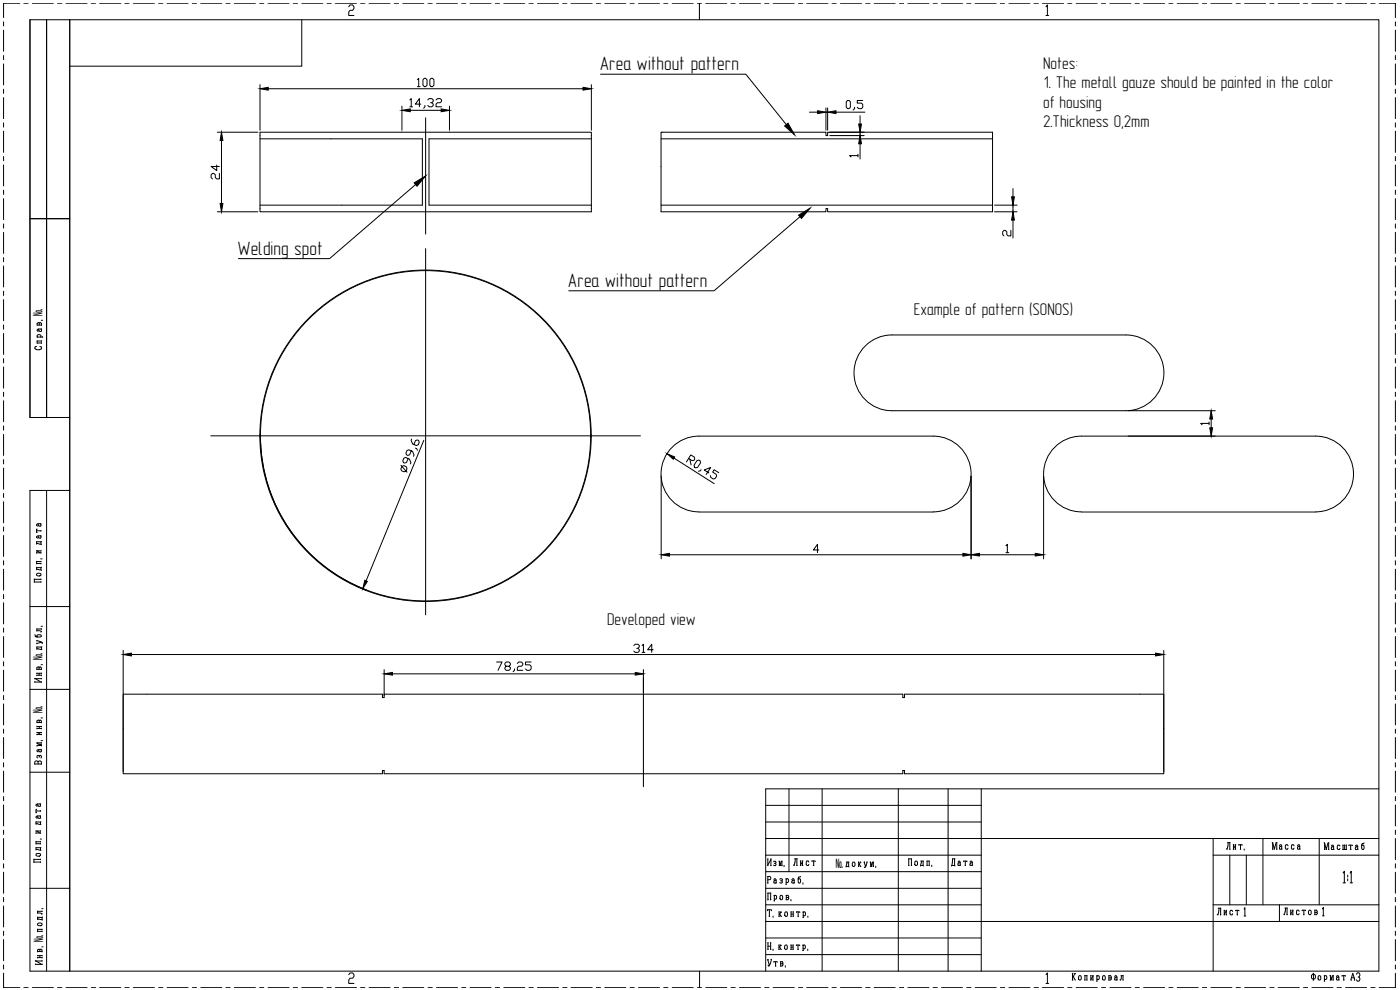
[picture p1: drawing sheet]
<svg xmlns="http://www.w3.org/2000/svg" width="420mm" height="297mm" viewBox="0 0 420 297" stroke-linecap="round" stroke-linejoin="round" font-family="sans-serif">
<!-- layer: 0 -->
<g fill="none" stroke="#000" stroke-width=".3">
<path d="M14 5.9v119.4M20.9 5.9h392.9v285.5h-404.8v-144.2h11.9M20.9 5.9v285.5M20.9 5.9h-11.9v119.4h11.9M90.6 5.9v14h-69.7M104.7 2l.3-.5h.8l.4 .5v.5l-.4 .6h-.8l-.3 .5v1.1h1.5M313.9 2l.4-.5v3.2M313.9 4.7h.8M65.2 39.7h12.2M78 39.7h99.5v23.8h-99.5zM78 25.4v13.7M80.5 26.6h94.5"/>
<path d="M120.6 31.8v7.3M123 30l.4-.4v2.4M123 32h.8M123.1 33.1h9.3M125.3 23.9l.4-.4v2.5M125.3 26h.8M126.3 31.2h-1.7l1.3-1.6v2.4M126.9 23.9l.5-.4h.3l.5 .4v1.7l-.5 .4h-.3l-.5-.4zM127.5 31.6v.4l-.4 .5M127.7 35.3v34.9M128.4 30l.4-.4h.8l.4 .4v.4l-.4 .4h-.4M129.4 23.5h.4l.4 .4v1.7l-.4 .4h-.4l-.4-.4v-1.7z"/>
<path d="M129.6 30.8l.4 .4v.4l-.4 .4h-.8l-.4-.4M130.9 30l.4-.4h.8l.4 .4v.4l-.4 .4h-.8l-.4 .4v.8h1.6M134.9 31.8v7.3M177.5 25.4v13.7M180.2 22.3h43.6l12.2 15.1M198.4 39.7h49.5v1h.5v-1h49.5v23.8h-49.5v-.9h-.5v.9h-49.5zM242.9 33.7h2.5M247.9 32.4v6.7M247.9 33.7h.5M248.4 32.4v6.7M249 39.7h10.3M250.9 33.7h8.7"/>
<path d="M254 30.5l.4-.4h.4l.4 .4v1.7l-.4 .4h-.4l-.4-.4zM256.5 32.2v.4l-.5 .4M258.1 34.7v2.5M258.1 39.7v1M258.9 30.1h-1.6v.8h1.2l.4 .5v.8l-.4 .4h-.8l-.4-.4M65 49.5v1.7l-1.7-1.2h2.5M65.8 52v1.7h-.8l-.4-.4v-.8l-.4-.5h-.4l-.5 .5v.8l.5 .4M66.5 42.2v18.8M78 41.7h48.8v19.9h-48.8M124.7 55.4l-25.8 22.2h-27.3M177.5 41.7h-48.8v19.9h48.8M198.4 41.7h99.5"/>
<path d="M249 40.7h10.3M257.5 46.7h-2.5l.4 .4M257.5 46.3v.8M258.1 43.1v4.6M304 56.6v2.5M9 65.6h11.9M65.2 63.5h12.2M127.7 74.6v109.9M198.4 61.6h99.5M240.1 65l-25.8 22.2h-43.6M298.5 63.5h6.7M298.5 61.6h6.7"/>
<path d="M303.4 69.1v1.7h-.8l-.5-.4v-.8l-.4-.5h-.4l-.4 .5v.8l.4 .4M304 61.6v1.9M304 66v5.4M11.1 97.5h1.4M11.6 98.7v.4l.4 .3 .5-.1-.2-.6h-.9l-.3 .2 .3 .5M11.8 96.9l.7 .1v.6M11.8 97.5v-.6l-.4-.1-.3 .2v.6M12.4 96.1h.4M12.5 98.6l-.2 .1M11 103.9l-.5 .2a.67 .67 0 0 0 .6 .8h.7a.67 .67 0 0 0 .7-.8l-.5-.2M11.1 102.3h1.4M11.1 102.9h1.4"/>
<path d="M11.1 102.2v.8M11.3 101.1l-.2-.5 .3-.2 .9 .2-.2 .5M12.5 102.2v.2M12.5 102.8v.2M12.8 101.1l-1.7 .1M12.8 101v.2M259.6 103.8a11.3 11.3 0 0 1 8.1-3.3h70.2a11.4 11.4 0 0 1 11.4 11.4 11.4 11.4 0 0 1-11.3 11.3h-70.3a11.4 11.4 0 0 1-10.5-7 11.4 11.4 0 0 1 2.4-12.4zM63.3 130.8h128.9M78 131a49.7 49.7 0 0 0 49.7 49.5 49.7 49.7 0 0 0 49.7-49.5M78 131a49.7 49.7 0 0 1 49.7-50 49.7 49.7 0 0 1 49.7 50M78 131h.2M78 130.5h.2"/>
<path d="M78.2 131a49.6 49.6 0 0 0 49.5 49.3 49.6 49.6 0 0 0 49.6-49.3M78.2 131a49.6 49.6 0 0 1 49.5-49.8 49.6 49.6 0 0 1 49.6 49.8M78.2 131.1a49.6 49.6 0 0 0 31.8 45.9M120.3 139.6l1.8 2.1M120.6 140l.6-.3 .7 .3 .2 .6-.3 .8-.5 .2-.8-.3-.2-.6zM122.5 137.6l-.5 1.1-.5 .2-.4-.1-.2-.5 .3-.8 .5-.3 1.2 .6 .4 1-.1 .4M123.4 135.3l-.4 1.1-.6 .3-.4-.2-.2-.5 .3-.8 .6-.2 1.1 .4 .5 1.1-.2 .4M123.5 131.7l-.1 .4 .4 1.1 1.2 .5 .5-.3 .3-.7-.2-.5-.4-.2-.5 .2-.5 1.2M124.7 134.5l.4 .1 .2 .5M127.2 132.1l-17.3 42.2M177.3 131h.2M177.3 130.5h.2"/>
<path d="M202.3 137.5l12 7.6M206.6 137.5l1.1 .7 .6-.1 .2-.4-.1-.5-1.1-.7-1.3 2.1M207 137.8l.4 1.7M209.2 138.2l.6-.2 .3 .3 .1 .6-.8 1.4-.6 .1-.4-.2-.1-.6zM338.6 123.2h26.1M362.9 127h-2.5l.4 .5M362.9 126.6v.9M363.5 125.7v2.7M394.8 130.9a11.4 11.4 0 0 1 11.4 11.3 11.4 11.4 0 0 1-11.4 11.4M394.9 130.9h-70.3a11.4 11.4 0 0 0-11.4 11.3 11.4 11.4 0 0 0 11.4 11.4M11 159.3h1.3M11.1 158.8h-.1v1h.1"/>
<path d="M11.5 157.1l.2 .7h.6l-.2-.7h-.8l-.3 .3v.2l.3 .3M12.3 159.2v.2M12.3 157.1h-.2M14 147.2v144.2M198.4 142.9v24.8M209.8 153.6a11.4 11.4 0 0 1-11.4-11.4 11.4 11.4 0 0 1 11.4-11.3h70.3a11.4 11.4 0 0 1 11.3 11.3 11.4 11.4 0 0 1-11.3 11.4M209.8 153.6h70.3M210.4 140.9l-.2 .4-.6 .1M212.7 141.9l-1.4-.9 2-.7-1.4 2.1M215.7 141.8l-1.4-.9-.4 .7 1 .7 .2 .6-.5 .7-.5 .1-.8-.4-.1-.6M291.4 142.9v24.8M313.2 142.9v24.8"/>
<path d="M324.6 153.6h70.3M10.3 173.8h2M10.3 174.6h2M10.3 173.7v1M11 172.2l1-.2 .3 .2v.4l-1 .2-.3-.2zM11 170.3h1.3l.2 .8M11 170.8l1.3 .2M11 162.6h1.3l.2 .8M11 163.1l1.3 .2M11 162.5v.8M11 165.2v.2M11 165.8v.2"/>
<path d="M11 168.4v.8M11 170.2v.8M11 168.5h1.3M11 169.1h1.3M11 165.9h1.3M11 165.3h1.3M11.3 165.3l.7 .6M11.5 160.8l.2 .6h.6l-.2-.6h-.8l-.3 .2v.3l.3 .2M12.2 167.7h.4M12.3 165.2v.2M12.3 165.8v.2M12.3 168.4v.2"/>
<path d="M12.3 169v.2M12.3 173.7v.2M12.3 174.5v.2M12.3 160.7l-.2 .1M12.5 170.2l-.2 .1M12.5 162.5l-.2 .1M121 179.9v.1M134.8 179.8v.2M200.9 166.5h88.1M245.8 165h-1.7l1.2-1.7v2.5M293.9 166.5h16.8M301.9 163.7l.4-.4v2.5"/>
<path d="M301.9 165.8h.8M9 182h11.9M10.4 190.5l.5 .6h1.2l.3-.2v-.3l-1-.1-.3 .1 .1 .5M11.1 194.1h1.3l.2 .8M11.1 194.6l1.3 .3M11.1 192.2l1.3 .5-1.3 .3M11.1 189.2h.8l.5 .2-.2 .3M11.1 188.6v.8M11.1 192.2v.2M11.1 193v.2M11.1 194.1v.8M11.1 188.7h1.3"/>
<path d="M12.3 199.4h.5M12.3 187.9h.5M12.4 192.7l.4 .1-.2 .2M12.4 188.6v.2M12.6 194.1h-.2M37 195.2v36.4M39.4 196.4h307.4M149 198.6h1.7l-1.2 2.5M151.9 199.9l-.4-.4v-.4l.4-.5h.9l.4 .5v.4l-.4 .4h-.9l-.4 .4v.4l.4 .4h.9l.4-.4v-.4l-.4-.4M155.3 199.1l.4-.5h.8l.4 .5v.4l-.4 .4h-.8l-.4 .4v.8h1.6M159.4 198.6h-1.7v.9h1.3l.4 .4v.8l-.4 .4h-.9l-.4-.4M190.2 193.7l.4-.4h.8l.5 .4v.4l-.5 .4h-.3"/>
<path d="M191.4 194.5l.5 .4v.5l-.5 .3h-.8l-.4-.3M192.7 193.7l.4-.4v2.4M192.7 195.7h.8M196 194.9h-1.6l1.2-1.6v2.4M349.3 195.2v36.4M9 206.8h11.9M10.4 203.5v.2M10.4 204.5v.2M10.4 204.6h2M10.4 203.6h2M10.8 203.6l1.3 1M11.1 202h1.3"/>
<path d="M11.1 202.6h1.3M11.1 201.9v.2M11.1 202.5v.2M11.1 200.8h1.3M11.1 217.9v.2M11.1 218.5v.2M11.1 219.7v.2M11.1 219.8h1.3M11.1 218h1.3M11.1 218.6h1.3M11.1 216.8h1.3M11.4 219.8l.7 .6"/>
<path d="M11.7 200.2l.4-.1 .3 .2v.6M11.7 200.8v-.6l-.3-.1-.3 .2v.6M11.7 202v.6M11.8 216.2l.3-.1 .3 .2v.6M11.8 216.8v-.6l-.4-.1-.3 .2v.6M11.8 218v.6M12.3 215.4h.5M12.4 201.9v.2M12.4 202.5v.2M12.4 203.5v.2M12.4 204.5v.2M12.4 217.9v.2"/>
<path d="M12.4 218.5v.2M12.4 219.7v.2M115.3 200.9v8.4h-.5v-1h-77.8v23.9h77.8v-1h.5v1h155.6v-1h.6v1h77.8v-23.9h-77.8v1h-.6v-1h-155.6M117.8 202.2h72.8M154.4 200.7v.4l-.4 .4M193.1 200.9v35.2M9 231.7h11.9M10.4 229.3v-.7l.4-.3 .6 .3 .7-.3 .3 .3v.7M10.4 229.2h2M11.1 222.8v.3l1.3 .3-1.3 .3v.2M11.1 223.7h1.3M11.1 222.9h1.3"/>
<path d="M11.1 220.3v.2M11.1 220.4h1.3M11.3 227.4l-.2-.6 .3-.2 1 .2-.2 .6M11.4 228.6v.6M11.6 224.9l.2 .6h.6l-.2-.6h-.8l-.3 .2v.3l.3 .2M11.8 226.8v.4M12.3 222.2h.5M12.4 220.3v.2M12.4 222.8v.2M12.4 223.6v.2M12.4 224.8l-.2 .1M236.8 236.7v24.8"/>
<path d="M246.7 236.7v54.7M269.6 236.7v54.7M284.5 236.7v54.7M294.5 236.7v54.7M413.8 236.7h-184v54.7M10.2 257.9h2M10.2 258.7h2M10.2 257.8v1M10.8 256.2l1-.1 .4 .1v.5l-1.1 .2-.3-.2zM10.8 254.3h1.4l.1 .8M10.8 254.8l1.4 .3M10.8 246.6h1.4l.1 .8"/>
<path d="M10.8 247.1l1.4 .3M10.8 246.5v.9M10.8 249.3v.1M10.8 249.9v.2M10.8 252.4v.8M10.8 254.3v.8M10.8 252.6h1.4M10.8 253.2h1.4M10.8 249.9h1.4M10.8 249.3h1.4M10.8 243.3h1.4M11 242.8h-.2v1h.2"/>
<path d="M11.1 249.3l.7 .6M11.3 244.8l.2 .6h.7l-.2-.6h-.9l-.3 .2v.3l.3 .2M11.3 241.2v.4l.4 .3 .5-.1-.2-.6h-.9l-.3 .2v.3l.3 .2M12.1 251.8h.4M12.2 243.2v.2M12.2 249.3v.1M12.2 249.9v.2M12.2 252.4v.2M12.2 253.1v.1M12.2 257.8v.2M12.2 258.6v.2M12.2 244.7l-.2 .1"/>
<path d="M12.2 241.1l-.2 .1M12.3 254.3h-.1M12.3 246.5l-.1 .1M229.8 251.6h184M229.8 256.6h64.7M229.8 241.6h64.7M229.8 246.6h64.7M230.3 257.7h.2M230.3 259.7h.2M230.4 257.7v2M231.3 257.7h.2M231.3 259.7h.2"/>
<path d="M231.4 258.1l-1 1.3M231.4 257.7v2M232.2 258.6l.5-.2 .2 .3-.2 1-.5-.2M232.4 259h.3M233.7 258.4h.2l.3 1.3 .3-1.3h.3M233.8 259.7h.2M233.9 258.4v1.3M234.5 259.7h.3M234.7 258.4v1.3M235.3 259.6v.5M272.6 259.7h.2M272.6 257.7h1"/>
<path d="M272.7 257.7v2M273.4 259.7h.2M273.5 257.7v2M274.7 258.4h.4l.3 .3-.3 1h-.4l-.2-.3zM276.3 258.4h.8M276.5 258.4l-.2 1.3M277 258.4v1.3l-.8 .1M277 259.7l.1 .1M278.1 259.7h.3M278.1 258.4h.8M278.2 258.4v1.3M278.7 259.7h.2"/>
<path d="M278.9 258.4v1.3M279.6 259.6v.4M364.1 251.6v39.8M364.1 256.6h49.7M368.4 252.8h.8M368.6 252.8l-.3 2-.2-.2M369 254.8h.2M369.1 252.8v2M369.1 256.6v14.9M370.1 254.8h.2M370.1 253.4h.2M370.2 253.4v1.4"/>
<path d="M370.7 254.8h.2M370.7 253.4h.2M370.8 253.8l-.6 .7M370.8 253.4v1.4M371.8 253.6v-.2h1v.2M372.2 254.8h.2M372.3 253.4v1.4M373.4 254.7v.4M374 256.6v14.9M379 251.6v19.9M395.9 251.6v19.9M9 266.5h11.9"/>
<path d="M11.3 277.2l1-.3 .3 .3v.3l-1 .2-.3-.2zM11.3 275.3h1.3l.2 .8M11.3 275.8l1.3 .1M11.3 273.9h.8l.5 .3-.1 .1M11.3 273.4h1.3M11.3 273.3v.7M11.3 275.1v.8M11.3 278.8v.8M11.3 278.8h1.3M11.3 279.4h1.3M12.5 272.6h.4M12.6 273.3v.2"/>
<path d="M12.6 278.8v.1M12.6 279.4v.2M12.8 275.1l-.2 .2M229.8 276.5h184M229.8 271.5h64.7M229.8 261.5h64.7M229.8 266.5h64.7M230.3 273.3v-.3h1.2v.3M230.3 263h.7l.3 .3-.1 .5-.8 .1M230.3 270h.3M230.3 268h1.1M230.3 265h.2"/>
<path d="M230.4 263v2M230.5 268v2M230.8 275h.2M230.9 273v2M231.2 270h.2M231.3 268v2M232 274.9v.4M232.3 268.6l.1 1.7M232.3 263.9l.1-.2 .5 .2v.9l-.6 .2v-.7l.6-.2M232.3 270.3h.2M232.4 268.8l.5-.2 .2 .4-.2 .8-.5-.2M232.9 264.8l.1 .2"/>
<path d="M233.7 275h.2M233.7 273.6h.2M233.8 273.6v1.4M234 263.8l.6-.1 .2 .2-.2 1.1-.6-.2M234 274.3l.5 .7M234.2 264.3h.4M234.3 268.6h.4l.2 .4-.2 1h-.4l-.2-.4zM234.5 273.8l-.2-.2-.3 .7h-.2M235.7 273.6h.4l.2 .3-.2 1.1h-.4l-.2-.4zM235.9 263.7v1.6M235.9 265.3h.2M235.9 268.6h.6l.2 .4-.1 .3h-.6"/>
<path d="M235.9 263.8l.5-.1 .3 .2-.3 .9-.5-.2M236 268.6v1.4M236.6 269.3l.1 .3-.2 .4h-.6M237.3 275h.2M237.3 273.6h.2M237.4 269.9v.4M237.4 273.6v1.4M237.4 274.3h.7M237.6 263.9l.2-.2 .6 .2v.9l-.6 .2-.2-.5 .4-.4h.4M237.9 275h.2M237.9 273.6h.2M238.1 273.6v1.4"/>
<path d="M238.4 264.8v.2M239 273.8v-.2h1v.2M239.5 275h.2M239.5 273.6v1.4M240.3 263l-.6 .1-.2 .4v1.1l.2 .4h.3l.3-1.1-.3-.2-.5 .1M240.9 273.6l.2 1.7M240.9 275.3h.2M241 264.9v.4M241.1 273.8l.5-.2 .1 .3-.1 .9-.5-.2M242.5 274.9v.4M364.1 271.5h49.7M365.6 272.5h.8"/>
<path d="M365.8 272.5l-.3 2-.2-.2M366.2 274.5h.2M366.3 272.5v2M367.3 274.5h.2M367.3 273.1h.2M367.4 273.1v1.4M367.9 274.5h.2M367.9 273.1h.2M368 273.5l-.6 .7M368 273.1v1.4M369.9 273.5l-.1-.4h-.5l-.2 .4 .2 1h.5l.1-.3M370.9 273.3v-.2h.9v.2"/>
<path d="M371.2 274.5h.2M371.3 273.1v1.4M373.4 272.8l.2-.5v2.5M373.4 274.8h.5M384 271.5v5M385.6 272.5h.8M385.8 272.5l-.3 1.9-.2-.1M386.2 274.4h.2M386.3 272.5v1.9M387.3 274.4h.2M387.3 273.1h.2M387.4 273.1v1.3"/>
<path d="M387.9 274.4h.2M387.9 273.1h.2M388 273.4l-.6 .7M388 273.1v1.3M389.9 273.4l-.2-.3h-.4l-.2 .3 .2 1h.4l.2-.3M390.8 273.3v-.2h1v.2M391.2 274.4h.2M391.3 273.1v1.3M392.9 273.1h.4l.2 .3-.2 1h-.4l-.2-.3zM394.5 273.1h.6l.2 .3-.1 .4h-.6M394.6 273.1v1.3M395.2 273.8l.1 .3-.2 .3h-.6"/>
<path d="M396.9 272.7l.2-.4v2.5M396.9 274.8h.5M403.1 262l.4-.6v3.5M403.1 264.9h.7M404.5 262.6v.5M404.5 263.7v.6M405.2 262l.3-.6v3.5M405.2 264.9h.7M10.6 288.2v.2M10.6 289.2v.2M10.6 289.3h2M10.6 288.3h2"/>
<path d="M10.9 288.3l1.4 1M11.3 286.7h1.3M11.3 287.3h1.3M11.3 286.6v.2M11.3 287.2v.2M11.3 285.5h1.3M12 284.9l.6 .1v.6M12 285.5v-.6l-.4-.1-.3 .2v.6M12 286.7v.6M12.5 284.1h.4M12.6 286.6v.2M12.6 287.2v.2"/>
<path d="M12.6 288.2v.2M12.6 289.2v.2M104.7 292.4l.3-.5h.8l.4 .5v.6l-.4 .5h-.8l-.3 .5v1.1h1.5M229.8 281.4h64.7M229.8 286.4h64.7M230.3 287.9h.3M230.4 284.9h.2M230.4 282.9h.2M230.5 287.9l.5 1.6M230.5 282.9v2M230.5 283.9h.8M231.2 284.9h.2"/>
<path d="M231.2 282.9h.2M231.3 282.9v2M231.4 287.9h.2M231.5 287.9a2.62 2.62 0 0 1-.9 2v-.4M232 284.8v.4M232.3 288.7v-.2h1v.2M232.7 289.9h.2M232.8 288.5v1.4M233.7 284.9h.2M233.7 283.5h.2M233.8 283.5v1.4M234 284.2l.5 .7"/>
<path d="M234.2 288.5h.6l.2 .4-.1 .3h-.6M234.3 288.5v1.4M234.5 283.7l-.2-.2-.3 .7h-.2M234.9 289.2l-.1 .7h-.6M235.7 283.5h.4l.2 .4-.2 1h-.4l-.2-.4zM235.7 289.8v.4M237.3 284.9h.2M237.3 283.5h.2M237.4 283.5v1.4M237.4 284.2h.6M237.9 284.9h.2M237.9 283.5h.2"/>
<path d="M238 283.5v1.4M239 283.7v-.2h1v.2M239.4 284.9h.2M239.5 283.5v1.4M240.9 283.5l.1 1.7M240.9 285.2h.2M241 283.7l.5-.2 .2 .4-.2 .8-.5-.2M242.4 284.8v.4M313.9 292.4l.4-.5v3.2M313.9 295.1h.8M321.8 292.1h.2M321.8 294h.2"/>
<path d="M321.9 293.1h.3l.6 .9M321.9 292.1v1.9M322.8 292.2l-.2-.1-.4 1M323.9 292.7h.4l.2 .4-.2 .9h-.4l-.2-.2zM325.5 294h.2M325.5 292.7h.8M325.6 292.7v1.3M326.1 294h.2M326.2 292.7v1.3M327.3 294h.2M327.3 292.7h.2M327.4 292.7v1.3"/>
<path d="M327.9 294h.2M327.9 292.7h.2M328 293.1l-.6 .7M328 292.7v1.3M329.1 292.7l.1 1.7M329.1 294.4h.2M329.2 292.9l.5-.2 .2 .4-.2 .8-.5-.1M331.1 292.7h.4l.2 .4-.2 .9h-.4l-.2-.2zM332.7 292.7h.6l.2 .4-.1 .3h-.6M332.8 292.7v1.3M333.4 293.4l-.1 .6h-.6M334.5 293.1l.2-.4h.3l.2 .4v.8l-.6 .1v-.6l.6-.2"/>
<path d="M335.2 293.9l.1 .1M336.4 292.7h.7M336.5 292.7v.9l-.2 .4-.2-.1M336.9 294h.2M337 292.7v1.3M393.7 292.6l.2-.2 .8 .2v.9l-.2 .2-.8-.2zM394.1 292.1h.2M394.1 294h.2M394.2 292.1v1.9M395.8 292.7h.4l.2 .4-.2 .9h-.4l-.2-.3zM397.4 292.7l.1 1.7M397.4 294.4h.2"/>
<path d="M397.5 292.9l.5-.2 .2 .4-.2 .8-.5-.2M399.1 292.7h.2l.3 1.3 .3-1.3h.3M399.2 294h.2M399.3 292.7v1.3M400 294h.2M400.1 292.7v1.3M401.1 293.1l.2-.4h.3l.2 .4v.8l-.6 .1-.1-.5 .3-.3h.4M401.8 293.9l.1 .1M402.8 292.9v-.2h1v.2M403.2 294h.2M403.3 292.7v1.3M405.4 294h.2"/>
<path d="M405.5 294l.5-1.9 .5 1.9M405.6 293.4h.8M406.4 294h.2M407.1 292.3l.2-.4h.6l.2 .4v.4l-.2 .5h-.3M407.9 293.2l.2 .3-.2 .9h-.6l-.2-.4"/>
</g>
<g fill="none" stroke="#000" stroke-width=".3">
<path d="M1.1 6.6v1.2M1.1 9.1v6.3M1.1 16.6v1.3M1.1 19.2v6.3M5.9 1h-4.8v4.3M7.2 1h1.2M9.7 1h6.3M17.3 1h1.3M19.8 1h6.3M27.4 1h1.3M29.9 1h6.4M37.5 1h1.2"/>
<path d="M40 1h6.3M47.6 1h1.3M50.1 1h6.3M57.7 1h1.3M60.3 1h6.3M67.8 1h1.3M70.3 1h6.3M77.9 1h1.3M80.4 1h6.4M88 1h1.3M90.6 1h6.3M98.1 1h1.3"/>
<path d="M100.6 1h6.4M108.2 1h1.3M110.8 1h6.3M118.3 1h1.3M120.9 1h6.3M128.5 1h1.2M131 1h6.3M138.6 1h1.2M141.1 1h6.3M148.6 1h1.3M151.2 1h6.3M158.8 1h1.2"/>
<path d="M161.3 1h6.3M168.9 1h1.3M171.4 1h6.3M179 1h1.2M181.5 1h6.3M189.1 1h1.2M191.6 1h6.3M199.2 1h1.3M201.7 1h6.3M209.3 1h1.2M209.9 1v4.9M211.8 1h6.3"/>
<path d="M219.4 1h1.3M221.9 1h6.3M229.5 1h1.3M232 1h6.4M239.6 1h1.3M242.1 1h6.4M249.7 1h1.3M252.2 1h6.3M259.8 1h1.3M262.4 1h6.3M269.9 1h1.3M272.5 1h6.3"/>
<path d="M280 1h1.3M282.5 1h6.4M290.1 1h1.3M292.7 1h6.3M300.2 1h1.3M302.8 1h6.3M310.4 1h1.2M312.9 1h6.3M320.4 1h1.3M323 1h6.3M330.6 1h1.2M333.1 1h6.3"/>
<path d="M340.7 1h1.2M343.2 1h6.3M350.8 1h1.2M353.3 1h6.3M360.9 1h1.2M363.4 1h6.3M371 1h1.3M373.5 1h6.3M381.1 1h1.3M383.6 1h6.3M391.2 1h1.2M393.7 1h6.3"/>
<path d="M401.3 1h1.3M403.8 1h6.3M411.4 1h1.3M413.9 1h4.9v4.3M418.8 6.6v1.2M418.8 9.1v6.3M418.8 16.6v1.3M418.8 19.2v6.3M1.1 26.8v1.2M1.1 29.3v6.3M1.1 36.9v1.2M1.1 39.4v6.3"/>
<path d="M418.8 26.8v1.2M418.8 29.3v6.3M418.8 36.9v1.2M418.8 39.4v6.3M1.1 46.9v1.3M1.1 49.5v6.3M1.1 57.1v1.2M1.1 59.6v6.3M418.8 46.9v1.3M418.8 49.5v6.3M418.8 57.1v1.2M418.8 59.6v6.3"/>
<path d="M1.1 67.2v1.3M1.1 69.7v6.3M1.1 77.3v1.2M1.1 79.8v6.3M418.8 67.2v1.3M418.8 69.7v6.3M418.8 77.3v1.2M418.8 79.8v6.3M1.1 87.4v1.2M1.1 89.9v6.3M1.1 97.5v1.3M418.8 87.4v1.2"/>
<path d="M418.8 89.9v6.3M418.8 97.5v1.3M1.1 100v6.3M1.1 107.6v1.3M1.1 110.1v6.4M1.1 117.7v1.3M418.8 100v6.3M418.8 107.6v1.3M418.8 110.1v6.4M418.8 117.7v1.3M1.1 120.2v6.3M1.1 127.8v1.3"/>
<path d="M1.1 130.3v6.4M1.1 137.9v1.3M418.8 120.2v6.3M418.8 127.8v1.3M418.8 130.3v6.4M418.8 137.9v1.3M1.1 140.5v6.3M1.1 148v1.3M1.1 150.5v6.3M1.1 158.1v1.3M418.8 140.5v6.3M418.8 148v1.3"/>
<path d="M418.8 150.5v6.3M418.8 158.1v1.3M1.1 160.7v6.3M1.1 168.2v1.3M1.1 170.8v6.3M1.1 178.4v1.2M418.8 160.7v6.3M418.8 168.2v1.3M418.8 170.8v6.3M418.8 178.4v1.2M1.1 180.8v6.4M1.1 188.4v1.3"/>
<path d="M1.1 191v6.3M1.1 198.5v1.3M418.8 180.8v6.4M418.8 188.4v1.3M418.8 191v6.3M418.8 198.5v1.3M1.1 201.1v6.3M1.1 208.7v1.2M1.1 211.2v6.3M1.1 218.8v1.2M418.8 201.1v6.3M418.8 208.7v1.2"/>
<path d="M418.8 211.2v6.3M418.8 218.8v1.2M1.1 221.3v6.3M1.1 228.9v1.2M1.1 231.4v6.3M1.1 239v1.2M418.8 221.3v6.3M418.8 228.9v1.2M418.8 231.4v6.3M418.8 239v1.2M1.1 241.5v6.3M1.1 249.1v1.3"/>
<path d="M1.1 251.6v6.3M1.1 259.2v1.2M418.8 241.5v6.3M418.8 249.1v1.3M418.8 251.6v6.3M418.8 259.2v1.2M1.1 261.7v6.3M1.1 269.3v1.3M1.1 271.8v6.3M1.1 279.4v1.3M418.8 261.7v6.3M418.8 269.3v1.3"/>
<path d="M418.8 271.8v6.3M418.8 279.4v1.3M1.1 292v4.3h4.8M1.1 281.9v6.3M1.1 289.5v1.2M7.2 296.3h1.2M9.7 296.3h6.3M17.3 296.3h1.3M19.8 296.3h6.3M27.4 296.3h1.3M29.9 296.3h6.4M37.5 296.3h1.2"/>
<path d="M40 296.3h6.3M47.6 296.3h1.3M50.1 296.3h6.3M57.7 296.3h1.3M60.3 296.3h6.3M67.8 296.3h1.3M70.3 296.3h6.3M77.9 296.3h1.3M80.4 296.3h6.4M88 296.3h1.3M90.6 296.3h6.3M98.1 296.3h1.3"/>
<path d="M100.6 296.3h6.4M108.2 296.3h1.3M110.8 296.3h6.3M118.3 296.3h1.3M120.9 296.3h6.3M128.5 296.3h1.2M131 296.3h6.3M138.6 296.3h1.2M141.1 296.3h6.3M148.6 296.3h1.3M151.2 296.3h6.3M158.8 296.3h1.2"/>
<path d="M161.3 296.3h6.3M168.9 296.3h1.3M171.4 296.3h6.3M179 296.3h1.2M181.5 296.3h6.3M189.1 296.3h1.2M191.6 296.3h6.3M199.2 296.3h1.3M201.7 296.3h6.3M209.3 296.3h1.2M209.9 291.4v4.9M211.8 296.3h6.3"/>
<path d="M219.4 296.3h1.3M221.9 296.3h6.3M229.5 296.3h1.3M232 296.3h6.4M239.6 296.3h1.3M242.1 296.3h6.4M249.7 296.3h1.3M252.2 296.3h6.3M259.8 296.3h1.3M262.4 296.3h6.3M269.9 296.3h1.3M272.5 296.3h6.3"/>
<path d="M280 296.3h1.3M282.5 296.3h6.4M290.1 296.3h1.3M292.7 296.3h6.3M300.2 296.3h1.3M302.8 296.3h6.3M310.4 296.3h1.2M312.9 296.3h6.3M320.4 296.3h1.3M323 296.3h6.3M330.6 296.3h1.2M333.1 296.3h6.3"/>
<path d="M340.7 296.3h1.2M343.2 296.3h6.3M350.8 296.3h1.2M353.3 296.3h6.3M360.9 296.3h1.2M363.4 296.3h6.3M371 296.3h1.3M373.5 296.3h6.3M381.1 296.3h1.3M383.6 296.3h6.3M391.2 296.3h1.2M393.7 296.3h6.3"/>
<path d="M401.3 296.3h1.3M403.8 296.3h6.3M411.4 296.3h1.3M418.8 292v4.3h-4.9M418.8 281.9v6.3M418.8 289.5v1.2"/>
</g>
<!-- layer: 0 -->
<g fill="#000" stroke="#000" stroke-width=".3">
<path d="M78 26.6l2.5-.4v.9zM120.6 33.1l2.5-.4v.8zM132.4 32.7l2.5 .4-2.5 .4zM175 26.2l2.5 .4-2.5 .5zM235.5 37.8l1-.8 2 3.5zM245.4 33.2l2.5 .5-2.5 .4zM248.4 33.7l2.5-.5v.9zM257.7 37.2h.8l-.4 2.5zM66.5 39.7l.4 2.5h-.8zM124.3 54.9l3.4-2.1-2.5 3.1zM258.1 40.7l.4 2.4h-.8zM303.6 59.1h.8l-.4 2.5z"/>
<path d="M66.1 61h.8l-.4 2.5zM239.7 64.6l3.4-2.2-2.5 3.1zM304 63.5l.4 2.5h-.8zM200.2 136.1l2.3 1-.4 .7zM363.5 123.2l.4 2.5h-.8zM363.1 128.4h.8l-.4 2.5zM109.5 174.1l.8 .4-1.4 2.1zM198.4 166.5l2.5-.5v.9zM289 166l2.4 .5-2.4 .4zM291.4 166.5l2.5-.5v.8zM310.7 166l2.5 .5-2.5 .3zM37 196.4l2.4-.4v.8z"/>
<path d="M346.8 196l2.5 .4-2.5 .4zM115.3 202.2l2.5-.4v.8zM190.6 201.8l2.5 .4-2.5 .4z"/>
</g>
<g font-size="5.8">
<text x="180" y="21.1">Area without pattern</text>
<text x="71.3" y="76.5">Welding spot</text>
<text x="170.4" y="86.1">Area without pattern</text>
</g>
<g font-size="5.3">
<text x="381" y="256.1">Масса</text>
<text x="396.5" y="256.1">Масштаб</text>
<text x="237.4" y="261.1">Лист</text>
<text x="284.7" y="261.1">Дата</text>
</g>
<g font-size="5.1">
<text x="313" y="20.7">Notes:</text>
<text x="313.3" y="26.5">1. The metall gauze should be painted in the color</text>
<text x="313" y="32.3">of housing</text>
<text x="313" y="38.1">2.Thickness 0,2mm</text>
<text x="274.2" y="94.5">Example of pattern (SONOS)</text>
<text x="182.2" y="187.5">Developed view</text>
</g>
<text font-size="4.4" x="252.9" y="261.4">докум.</text>
<g font-size="3.6">
<text x="12.8" y="94.7" transform="rotate(-90 12.8 94.7)">№</text>
<text x="12.8" y="198" transform="rotate(-90 12.8 198)">№</text>
<text x="12.8" y="214" transform="rotate(-90 12.8 214)">№</text>
<text x="250.8" y="260.3">№</text>
<text x="12.9" y="282.7" transform="rotate(-90 12.9 282.7)">№</text>
</g>
</svg>
